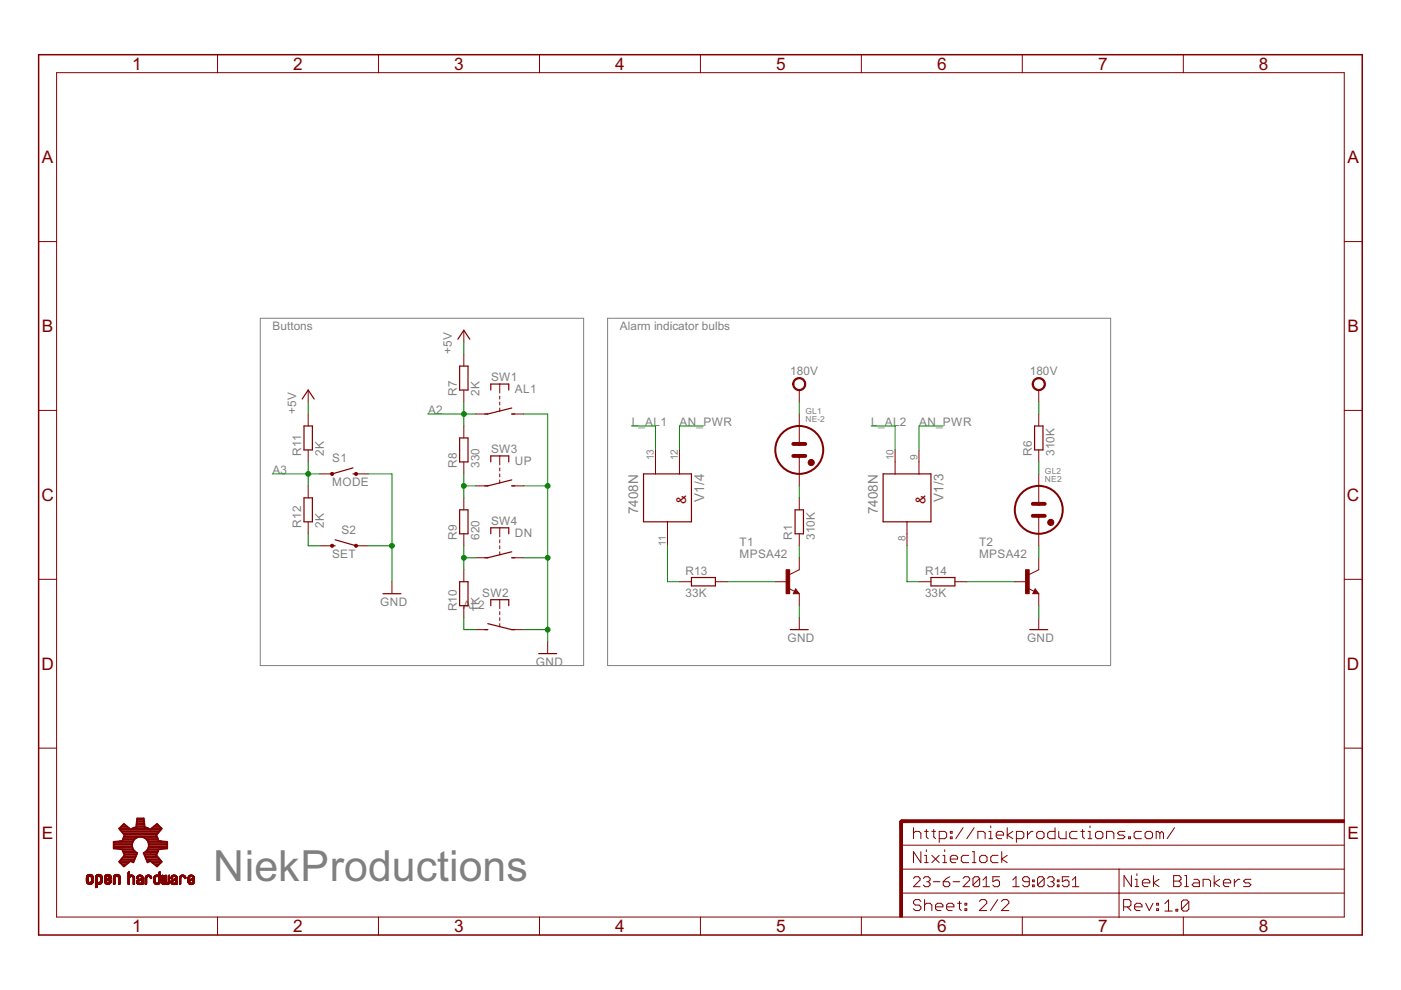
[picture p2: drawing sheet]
<svg xmlns="http://www.w3.org/2000/svg" width="297mm" height="210mm" viewBox="0 0 297 210" stroke-linecap="round" stroke-linejoin="round" font-family="sans-serif">
<path d="M55.2 67.5h68.5v73.6h-68.5zM128.8 67.5h106.7v73.6h-106.7z" fill="none" stroke="#808080" stroke-width=".21"/>
<g fill="none" stroke="#800000" stroke-width=".25">
<path d="M97.1 71.9l1.2-1.9 1.3 1.9M97.5 77.6h1.7v5.1h-1.7zM64.1 84.6l1.2-1.9 1.3 1.9M64.5 90.3h1.7v5.1h-1.7zM74.8 99.2l-4.4 1.3M97.5 92.9h1.7v5h-1.7zM104.1 82.7v-1.3h3.8v1.3M104.1 97.9v-1.2h3.8v1.2M108.5 86.5l-5.1 1.3h-.6M108.5 87.8h.6M219.4 90.3h1.7v5.1h-1.7zM64.5 105.6h1.7v5h-1.7z"/>
<path d="M70.4 115.7h.7M71.1 114.4l4.4 1.3M74.8 100.5h.7M97.5 108.1h1.7v5.1h-1.7zM104.1 113.2v-1.3h3.8v1.3M108.5 101.7l-5.1 1.3h-.6M108.5 103h.6M108.5 117l-5.1 1.3h-.6M108.5 118.3h.6M136.4 100.5h10.2v10.1h-10.2zM168.6 108.1h1.7v5.1h-1.7zM187.2 100.5h10.2v10.1h-10.2z"/>
<path d="M81.2 125.9h3.8M97.5 123.3h1.7v5.1h-1.7zM102.8 133.5h.6M103.4 132.2l5.1 1.3h.6M104.1 128.4v-1.3h3.8v1.3M114.2 138.6h3.8M146.6 122.4h5.1v1.8h-5.1zM167.6 133.5h3.8M168.7 125.4l.1 .2h-.4l.3-.5 .5 .7h-.8M197.4 122.4h5.1v1.8h-5.1zM218.3 133.5h3.8M219.5 125.4l.1 .2h-.4l.3-.5 .5 .7h-.8"/>
</g>
<g fill="#800000" stroke="#800000" stroke-width=".21">
<path d="M70.2 100.2h.5v.5h-.5z" fill-rule="evenodd"/>
<path d="M70.2 115.5h.5v.5h-.5z" fill-rule="evenodd"/>
<path d="M168.4 80.5a1.4 1.4 0 0 1 2.3 .2 1.4 1.4 0 0 1-.9 2.1 1.4 1.4 0 0 1-1.7-1.4h.2a1.14 1.14 0 0 1 1.7-.9 1.14 1.14 0 0 1 .1 1.9 1.14 1.14 0 0 1-1.8-.7v-.3h-.2z" fill-rule="evenodd"/>
<path d="M219.2 80.5a1.4 1.4 0 0 1 2.2 .2 1.4 1.4 0 0 1-.8 2.1 1.4 1.4 0 0 1-1.8-1.4h.3a1.15 1.15 0 0 1 1.6-1 1.15 1.15 0 0 1 .3 1.9 1.15 1.15 0 0 1-1.9-.6v-.3h-.3z" fill-rule="evenodd"/>
<circle cx="75.5" cy="100.5" r=".32"/>
<circle cx="75.5" cy="115.7" r=".33"/>
<circle cx="172" cy="98.1" r=".66"/>
<circle cx="222.8" cy="110.8" r=".66"/>
</g>
<g fill="none" stroke="#800000" stroke-width=".21">
<path d="M12 15.4h273v179h-273zM46.1 11.6v3.8M80.2 11.6v3.8M114.4 11.6v3.8M148.5 11.6v3.8M182.6 11.6v3.8M216.7 11.6v3.8M250.9 11.6v3.8M8.2 51.2h3.8M285 51.2h3.8M98.3 70v2.6M98.3 75.1v2.5"/>
<path d="M8.2 87h3.8M65.3 82.7v2.5M65.3 87.8v2.5M65.3 95.4v2.5M98.3 82.7v2.5M98.3 90.3v2.6M98.3 97.9v2.6M100.9 87.8h2.5M106 81.4v1.9M106 84v.6M106 85.2v.7M106 86.5v.6"/>
<path d="M106 96.7v1.9M106 99.2v.6M108.5 87.8h2.5M139 95.4v5.1M144.1 95.4v5.1M169.5 82.7v2.5M169.5 87.8v6.3M169.5 96.7v6.3M189.8 95.4v5.1M194.8 95.4v5.1M220.2 82.7v2.5M220.2 87.8v2.5"/>
<path d="M220.2 95.4v2.5M285 87h3.8M65.3 103v2.6M65.3 110.6v2.6M67.9 100.5h2.5M67.9 115.7h2.5M75.5 100.5h2.5M75.5 115.7h2.5M98.3 105.6v2.5M98.3 113.2v2.5M100.9 103h2.5M100.9 118.3h2.5"/>
<path d="M106 100.5v.6M106 101.7v.7M106 111.9v1.9M106 114.4v.7M106 115.7v.7M106 117v.6M108.5 103h2.5M108.5 118.3h2.5M141.5 110.6v5.1M169.5 105.6v2.5M169.5 113.2v2.5M169.5 118.3v2.5l-2.1 1"/>
<path d="M192.3 110.6v5.1M220.2 100.5v6.3M220.2 109.4v6.3M220.2 118.3v2.5l-2 1M8.2 122.8h3.8M83.1 123.3v2.6M98.3 120.8v2.5M98.3 128.4v2.6M100.9 133.5h2.5M106 127.1v2M106 129.7v.6M106 131v.6"/>
<path d="M106 132.2v.7M108.5 133.5h2.5M116.1 136v2.6M144.1 123.3h2.5M151.7 123.3h2.5M164.4 123.3h2.5M167.2 124.8l1.2 .6M168.7 124.9l.8 1h-1.3zM169.5 125.9v2.5M169.5 131v2.5M194.8 123.3h2.6M202.5 123.3h2.5"/>
<path d="M215.2 123.3h2.5M218 124.8l1.2 .6M219.5 124.9l.7 1h-1.2zM220.2 125.9v2.5M220.2 131v2.5M285 122.8h3.8M8.2 158.6h3.8M285 158.6h3.8M191.1 179.2h93.9M193.7 175.5v2.3M193.7 176.7l.4-.4h.8l.3 .4v1.1M196 176.3h.8"/>
<path d="M196.4 175.9v1.5l.4 .4M197.6 176.3h.8M198 175.9v1.5l.4 .4M199.1 177.8h1.2l.4-.4v-.7l-.4-.4h-1.2v2.3M201.5 176.3h.4v.4h-.4zM201.5 177.4h.4v.4h-.4zM204.2 175.5l-1.6 2.3M206.5 175.5l-1.5 2.3M207.3 177.8v-1.5h1.2l.4 .4v1.1M209.7 176.3h.4v1.5M209.7 177.8h.7M210.1 175.1v.4"/>
<path d="M211.2 177.1h1.6v-.4l-.4-.4h-.8l-.4 .4v.7l.4 .4h.8M213.6 175.5v2.3M214.7 176.3l-1.1 .8 1.1 .7M215.5 177.8h1.2l.4-.4v-.7l-.4-.4h-1.2v2.3M217.8 176.3v1.5M219 176.3h-.4l-.8 .8M220.2 176.3h.8l.4 .4v.7l-.4 .4h-.8l-.4-.4v-.7zM223.7 175.5v2.3h-1.2l-.4-.4v-.7l.4-.4h1.2M224.5 176.3v1.1l.4 .4h1.1v-1.5M228.4 176.3h-1.2l-.4 .4v.7l.4 .4h1.2M229.2 176.3h.7M229.5 175.9v1.5l.4 .4"/>
<path d="M230.7 176.3h.4v1.5M230.7 177.8h.8M231.1 175.1v.4M232.3 176.7l.4-.4h.7l.4 .4v.7l-.4 .4h-.7l-.4-.4zM234.6 177.8v-1.5h1.2l.4 .4v1.1M238.5 176.3h-1.2l-.4 .4 .4 .4h.8l.4 .3-.4 .4h-1.2M239.3 177.4h.4v.4h-.4zM242 176.3h-1.2l-.3 .4v.7l.3 .4h1.2M242.8 176.7l.4-.4h.7l.4 .4v.7l-.4 .4h-.7l-.4-.4zM245.9 176.7l-.4-.4h-.4v1.5M245.9 176.7v1.1M245.9 176.7l.4-.4 .4 .4v1.1"/>
<path d="M249 175.5l-1.5 2.3M18.3 186.6h.4M18.3 186.4h.4M18.3 186.8l.4 .1M18.3 186.8h.4M18.3 186.7h.4M18.3 186.5h.4M18.3 186.3h.4M18.3 186.2h.4M18.3 186.1h.4M18.3 186.9h.4M18.4 186.9h.4"/>
<path d="M18.4 187l.5 .1M18.4 187h.4M18.4 185.9h.4M18.4 187.1h.5M18.4 187.1h1.3M18.4 185.7h1.3M18.4 185.7h1.2M18.5 187.2h1.1M18.5 185.6h1.1M18.5 187.3h1.1M18.6 185.5h.9M18.7 187.4h.7"/>
<path d="M18.7 185.5h.7M18.7 187.5h.7M18.7 186l-.4 .1M18.8 186h-.5M18.8 185.4h.5M18.8 185.9h-.4M18.9 185.8h-.5M18.9 187.5h.3M19.2 187.1h.5M19.2 185.8h.5M19.3 185.9h.5M19.3 187h.5"/>
<path d="M19.4 186.9h.4M19.4 186h.4M19.4 186.6h.4M19.4 186.4h.4M19.4 186.8h.4M19.4 186.7h.4M19.4 186.5h.4M19.4 186.3h.4M19.4 186.2h.4M19.4 186.1h.4M19.5 187.3l-.9 .1M19.7 187.2h-1.3"/>
<path d="M19.7 185.8h-1.3M19.8 187h-.5M20.2 188h.4M20.2 186.9l.5 .1M20.2 186.6h.4M20.2 187.6h.4M20.2 186.4h.4M20.2 187.9h.4M20.2 186.8l.4 .1M20.2 188.2h.3M20.2 187.8h.4M20.2 187.7h.4"/>
<path d="M20.2 187.5h.4M20.2 187.1h1.4M20.2 187.1h.6M20.2 187l.6 .1M20.2 187h.5M20.2 186.9h.4M20.2 186.8h.4M20.2 186.7h.4M20.2 186.5h.4M20.2 186.3h.4M20.2 186.2h.4M20.2 186.1h.4"/>
<path d="M20.3 188.2h.1M20.3 185.8h1.3M20.3 185.7h1.3M20.4 185.7h1.1M20.4 185.6h1.1M20.5 185.5h.9M20.6 188.1h-.4M20.6 185.5h.7M20.6 188l-.4 .1M20.6 186l-.4 .1M20.7 186h-.5M20.7 185.9h-.4"/>
<path d="M20.8 185.9h-.5M20.8 185.4h.4M20.8 185.8h-.5M20.8 187.5h.3M21.1 187.1h.5M21.1 185.8h.6M21.1 187.1h.6M21.2 185.9h.5M21.3 186h.4M21.3 186.8h.4M21.3 187.5h-1.1M21.3 186.9h.4"/>
<path d="M21.3 186.1h.4M21.3 186.6h.4M21.3 186.4h.4M21.3 186.7h.4M21.3 186.5h.4M21.3 186.3h.4M21.3 186.2h.4M21.4 187.4h-1.2M21.5 187.3l-1.3 .1M21.5 187.3h-1.3M21.5 187.2l-1.3 .1M21.6 187.2h-1.4"/>
<path d="M21.7 187h-.5M21.7 186.9l-.4 .1M22.2 186.9l.4 .1M22.2 186.6h.9M22.2 187l.5 .1M22.2 187h.4M22.2 186.9h.4M22.2 186.3h.3M22.2 186.2h.3M22.2 186h.4M22.2 185.9h.4M22.2 187.1h.6"/>
<path d="M22.2 187.1h1.3M22.2 185.8h1.4M22.2 187.2h1.3M22.2 185.7h1.3M22.3 185.7h1.2M22.3 187.2h1.2M22.3 185.6h1.1M22.4 187.3h1M22.4 185.6h1M22.4 187.3h.9M22.4 185.5h.9M22.5 187.4h.8"/>
<path d="M22.5 185.5h.8M22.5 186.1l-.3 .1M22.5 187.5h.7M22.5 186.1h-.3M22.6 186.8h-.4M22.6 186l-.4 .1M22.6 186.3h1M22.7 185.9h-.5M22.7 185.4h.4M22.7 187.5h.3M22.7 186.7l-.5 .1M22.7 185.8h-.5"/>
<path d="M22.8 186.3h.8M22.9 186.7h-.7M22.9 186.2h.7M23 187.1h.5M23 186.6h-.8M23 186.2h.6M23 185.8h.6M23.1 185.9h.5M23.1 186.1h.5M23.1 187h.5M23.2 186.9h.4M23.2 186h.4"/>
<path d="M23.2 186.8h.4M23.2 186.7h.4M23.2 186.5h-1M23.3 186.7h.3M23.3 186.5h-1.1M23.4 186.6h.2M23.5 186.4h-1.3M23.6 186.4h-1.4M23.6 187l-.5 .1M24 186.9h.4M24 186.6h.4M24 186.4h.4"/>
<path d="M24 187.2h.4M24 186.8h.4M24 187.3h.4M24 187.1h.4M24 187h.4M24 186.7h.4M24 186.5h.4M24 186.3h.4M24 186.2h.4M24 186.1h.4M24.1 187.5h.2M24.1 185.9h.4"/>
<path d="M24.1 185.8h1.4M24.2 185.7h1.2M24.2 185.6h1.1M24.3 185.6h1M24.3 185.5h.9M24.4 187.4h-.4M24.4 185.5h.8M24.4 187.3l-.4 .1M24.5 186h-.4M24.6 185.9h-.5M24.6 185.4h.4M24.6 185.8h-.5"/>
<path d="M25 185.8h.5M25 185.9h.5M25.1 185.9h.4M25.1 186h.4M25.1 186.9h.4M25.1 186.6h.4M25.1 186.4h.4M25.1 187.2h.4M25.1 186.8h.4M25.1 187.3h.4M25.1 187.1h.4M25.1 187h.4"/>
<path d="M25.1 186.7h.4M25.1 186.5h.4M25.1 186.3h.4M25.1 186.2h.4M25.1 186.1h.4M25.4 187.5h-.3M25.4 187.4h-.3M25.5 187.3l-.4 .1M27.2 186.9h.3M27.2 186.6h.3M27.2 186.4h.3M27.2 187.2h.3"/>
<path d="M27.2 185.7h1.1M27.2 186.8h.3M27.2 187.5h.1M27.2 187.3h.3M27.2 187.1h.3M27.2 187h.3M27.2 186.7h.3M27.2 186.5h.3M27.2 186.3h.3M27.2 186.2h.3M27.2 186.1h.3M27.2 186h.3"/>
<path d="M27.2 185.8h1.2M27.2 185.7h1.2M27.2 185.6h1M27.2 185.5l.3 .1M27.2 185.5h.3M27.2 185.4h.3M27.2 185.3h.3M27.2 185.2h.3M27.2 185.1h.3M27.2 185h.3M27.3 184.9h.2M27.4 184.8h.1"/>
<path d="M27.4 187.5h-.2M27.5 187.4h-.3M27.5 186.1h-.3M27.6 186h-.4M27.6 185.9h-.4M27.6 185.6h.6M27.7 185.9h-.5M27.8 185.8h-.6M27.8 185.5h.1M27.9 185.8h.5M28 185.9h.5M28.1 185.9h.4"/>
<path d="M28.2 186h.3M28.2 186.1h.3M28.3 186.9h.2M28.3 186.6h.2M28.3 186.4h.2M28.3 187.2h.2M28.3 186.8h.2M28.3 187.5h.1M28.3 187.4h.2M28.3 187.3h.2M28.3 187.1h.2M28.3 187h.2"/>
<path d="M28.3 186.7h.2M28.3 186.5h.2M28.3 186.3h.2M28.3 186.2h.2M28.3 186.1h.2M28.5 187.5h-.2M28.5 187.3l-.2 .1M29 187.1h.3M29 187l.3 .1M29 187h.3M29 186.3h.2M29 186.2h.3"/>
<path d="M29 187.1l.4 .1M29 187.2h.4M29 187.2l.8 .1M29.1 187.3h.7M29.1 187.3l.8 .1M29.1 185.8h1.1M29.2 187.4h.7M29.2 185.7h1M29.2 187.5h.7M29.2 185.7h.9M29.3 186.2h-.3M29.3 186.5h1.1"/>
<path d="M29.3 186.1h-.3M29.3 185.6h.8M29.3 186.9l-.3 .1M29.3 186.9h-.3M29.3 186l-.3 .1M29.4 187.5h.4M29.4 186h-.4M29.4 185.6h.6M29.4 186.8l-.4 .1M29.4 185.9h-.4M29.4 186.5h1M29.5 185.9h-.4"/>
<path d="M29.5 187.6h.1M29.5 186.8h-.5M29.5 186.4h.9M29.6 187.5v.1M29.6 185.8h-.5M29.6 187.6h.1M29.6 185.5h.1M29.6 186.7l-.6 .1M29.7 186.4h.7M29.7 185.8h.5M29.8 186.7h-.7M29.8 186.3h.6"/>
<path d="M29.8 185.9h.5M29.9 186.6h-.8M29.9 185.9h.4M30 186.3h.4M30 186h.3M30 186.2h.4M30 186h.4M30 186.6h.4M30 186.1h.4M30.1 186.9h.3M30.1 187.2h.3M30.1 186.8h.3"/>
<path d="M30.1 187.5h.1M30.1 187.4h.3M30.1 187.3h.3M30.1 187.1h.3M30.1 187h.3M30.1 186.7h.3M30.1 186.1h.3M30.3 187.5h-.2M30.4 186.6h-1.2M30.8 186.9h.3M30.8 186.6h.3M30.8 186.4h.3"/>
<path d="M30.8 187.2h.3M30.8 186.8h.3M30.8 187.5h.1M30.8 187.3h.3M30.8 187.1h.3M30.8 187h.3M30.8 186.7h.3M30.8 186.5h.3M30.8 186.3h.3M30.8 186.2h.3M30.8 186.1h.3M30.9 185.9h.3"/>
<path d="M30.9 185.8h1.1M31 185.7h1M31 185.7h.9M31.1 187.5h-.3M31.1 187.4h-.3M31.1 187.3l-.3 .1M31.1 185.6h.8M31.1 186.1l-.3 .1M31.1 186l-.3 .1M31.2 186h-.4M31.2 185.6h.6M31.3 185.9h-.4"/>
<path d="M31.4 185.5h.1M31.4 185.8h-.5M31.6 185.8h.5M31.6 185.9h.5M31.7 185.9h.4M31.8 186h.3M31.8 186l.4 .1M31.8 186.1h.4M31.9 186.1h.3M31.9 186.3h.1M32.1 186.2l-.2 .1M32.2 186.2h-.3"/>
<path d="M32.6 186.9h.3M32.6 186.6h.3M32.6 186.4h.3M32.6 186.8h.3M32.6 186.7h.3M32.6 186.5h.3M32.6 186.3h.3M32.6 186.2h.3M32.6 186.1h.3M32.6 187h.3M32.6 187.1h.4M32.6 187l.4 .1"/>
<path d="M32.7 187.1l.4 .1M32.7 187.2h.4M32.7 187.2h1.2M32.7 187.3h1.1M32.7 185.8h1.3M32.8 187.3h1M32.8 185.7h1.2M32.9 185.7h1.1M32.9 187.4h.8M32.9 187.5h.8M32.9 186.1h-.3M32.9 185.6h1.1"/>
<path d="M33 186l-.4 .1M33 186h-.4M33 185.6h.6M33 187.5h.5M33 185.9h-.3M33.1 185.9h-.4M33.2 187.5v.1M33.2 185.8h-.5M33.2 185.5h.1M33.3 187.5v.1M33.3 187.6h.1M33.4 185.8h.6"/>
<path d="M33.5 185.9h.5M33.6 187.1h.3M33.6 186h.4M33.7 187h.3M33.7 186h.3M33.7 185.6h.3M33.7 186.9h.3M33.7 186.6h.3M33.7 186.4h.3M33.7 186.8h.3M33.7 186.7h.3M33.7 186.5h.3"/>
<path d="M33.7 186.3h.3M33.7 186.2h.3M33.7 186.1h.3M33.7 185.5h.3M33.7 185.4h.3M33.7 185.3h.3M33.7 185.2h.3M33.7 185.1h.3M33.7 185h.3M33.8 184.9h.2M33.9 184.8h.1M33.9 187.2h-.4"/>
<path d="M33.9 187.1l-.4 .1M34 187l-.4 .1M34.2 185.9h.3M34.2 186.9h.3M34.2 186.6h.3M34.2 186.4h.3M34.2 185.7h.3M34.2 186.8h.3M34.2 187l.4 .1M34.2 187h.3M34.2 186.7h.3M34.2 186.5h.3"/>
<path d="M34.2 186.3h.3M34.2 186.2h.3M34.2 186.1h.3M34.2 186h.3M34.2 185.8h.3M34.3 187.2h.3M34.3 187.1l.3 .1M34.3 187.1h.3M34.3 187.2h1.6M34.3 185.6h.2M34.3 187.3h1.6M34.4 187.4h1.4"/>
<path d="M34.4 185.6h.1M34.4 187.5h1.4M34.5 187.5h.5M34.7 187.6h.1M34.8 187.5v.1M34.9 187.2h.4M34.9 186.9h.3M34.9 186.6h.3M34.9 186.8h.3M34.9 187.1h.4M34.9 187h.4M34.9 187h.3"/>
<path d="M34.9 186.7h.3M34.9 186.5h.3M35 185.9h.2M35 186.4h.2M35 185.7h.2M35 186.3h.2M35 186.2h.2M35 186.1h.2M35 186h.2M35 185.8h.2M35 185.6h.2M35.1 185.6h.1"/>
<path d="M35.2 187.5h.5M35.5 187.6h.1M35.6 187.2h.3M35.6 187.1h.3M35.6 187h.3M35.7 185.9h.2M35.7 186.9h.2M35.7 186.6h.2M35.7 186.4h.2M35.7 185.7h.2M35.7 186.8h.2M35.7 187h.2"/>
<path d="M35.7 186.7h.2M35.7 186.5h.2M35.7 186.3h.2M35.7 186.2h.2M35.7 186.1h.2M35.7 186h.2M35.7 185.8h.2M35.7 185.6h.2M35.8 185.6h.1M35.9 187.3l-1.5 .1M36.2 186.9h.4M36.2 187.1h.4"/>
<path d="M36.2 187h.3M36.2 187.1l.4 .1M36.2 186.1h.3M36.3 187.2h.4M36.3 187.2l.8 .1M36.3 187.3h.8M36.4 187.3l.7 .1M36.4 185.8h1.1M36.4 185.7h1M36.4 187.4h.7M36.4 186.3h-.2M36.5 185.7h.9"/>
<path d="M36.5 187.5h.6M36.5 186.2l-.3 .1M36.5 186.2h-.3M36.6 186.5h1M36.6 186l-.3 .1M36.6 185.6h.7M36.6 187.5h.5M36.6 186.9h-.4M36.6 186h-.3M36.6 185.6h.6M36.6 186.8l-.4 .1M36.7 186.5h.9"/>
<path d="M36.7 185.9h-.4M36.7 186.8h-.4M36.8 186.4h.8M36.8 187.6h.1M36.9 185.8h-.6M36.9 186.7l-.6 .1M36.9 185.5h.1M36.9 186.4h.7M37 185.8h.5M37 186.7h-.7M37 186.3h.6M37.1 185.9h.4"/>
<path d="M37.2 185.9h.3M37.2 186.6h-.8M37.2 186.2h.4M37.2 186h.4M37.3 186h.3M37.3 186.2h.3M37.3 186.6h.3M37.3 186.1h.3M37.3 186.9h.3M37.3 187.2h.3M37.3 186.8h.3M37.3 187.5h.1"/>
<path d="M37.3 187.4h.3M37.3 187.3h.3M37.3 187.1h.3M37.3 187h.3M37.3 186.7h.3M37.5 187.5h-.2M37.6 186.6h-1.1M38.1 186.9h.2M38.1 186.6h.2M38.1 186.4h.2M38.1 187.2h.2M38.1 186.8h.2"/>
<path d="M38.1 187.5h.1M38.1 187.4h.2M38.1 187.3h.2M38.1 187.1h.2M38.1 187h.2M38.1 186.7h.2M38.1 186.5h.2M38.1 186.3h.2M38.1 186.2h.2M38.1 186h.3M38.2 185.8h1.1M38.2 185.7h1"/>
<path d="M38.3 185.7h.9M38.3 187.5h-.2M38.3 186.1l-.2 .1M38.3 185.6h.8M38.4 186.1h-.3M38.4 186l-.3 .1M38.4 185.6h.6M38.5 185.9h-.4M38.6 185.9h-.5M38.7 185.8h-.6M38.7 185.5h.1M38.8 185.8h.5"/>
<path d="M38.9 185.9h.4M39 185.9h.3M39 186h.4M39.1 186l.3 .1M39.1 186.1h.3M39.1 186.3h.2M39.3 186.2l-.2 .1M39.4 186.2h-.3M39.9 186.9h.3M39.9 186.4h.3M39.9 187l.3 .1M39.9 187h.3"/>
<path d="M39.9 186.5h1.1M39.9 186.5h.3M39.9 186.3h.3M39.9 186.2h.3M39.9 186.1h.3M39.9 186h.3M39.9 187.1h.3M39.9 187.1l.4 .1M39.9 187.2h.5M40 187.2l1.1 .1M40 185.8h1.1M40 187.3h1.1"/>
<path d="M40 187.3h1M40 185.7h1M40.1 185.7h.9M40.1 187.4h.8M40.2 187.5h.7M40.2 185.6h.7M40.2 186.9h-.3M40.2 186.1h-.3M40.2 186.8l-.3 .1M40.2 186h-.3M40.2 185.6h.6M40.3 187.5h.5"/>
<path d="M40.3 185.9h-.4M40.3 186.8h-.4M40.4 185.9h-.5M40.5 186.7l-.6 .1M40.5 185.8h-.5M40.5 185.5h.1M40.5 187.5l-.1 .1M40.5 187.6h.1M40.6 186.7h-.7M40.6 185.8h.5M40.7 185.9h.5M40.7 186.6h-.8"/>
<path d="M40.8 186.3h.4M40.8 185.9h.4M40.8 186.6h-.9M40.8 186.2h.4M40.9 187.1h.3M40.9 186h.3M40.9 187h.3M40.9 186.1h.3M40.9 186.9h.3M40.9 186.1l.3 .1M41 186.8h.2M41 186.5h-.7"/>
<path d="M41.1 186.8h.1M41.1 187.2h-.4M41.2 186.4h-.8M41.2 187.1l-.4 .1M41.2 186.4h-.7M41.2 186.9h-.3M41.2 186.3h-.6M46.1 194.4v3.8M80.2 194.4v3.8M114.4 194.4v3.8M148.5 194.4v3.8M182.6 194.4v3.8"/>
<path d="M191.1 189.4h93.9M191.1 184.3h93.9M193.7 186.2l.3-.3h.7l.4 .3v.4l-1.4 1.4h1.4M195.2 180.6v2.3l-1.5-2.3v2.3M195.2 191.1l-.3-.4h-.8l-.4 .4v.4l.4 .4h.8l.3 .4v.4l-.3 .4h-.8l-.4-.4M195.8 186.2l.3-.3h.7l.4 .3v.4l-.4 .3M196 181.4h.4v1.5M196 182.9h.8M196 191.9l.4-.4h.8l.4 .4v1.2M196 190.7v2.4M196.4 180.2v.4M196.5 186.9h.3"/>
<path d="M196.8 186.9l.4 .4v.3l-.4 .4h-.7l-.3-.4M197.6 181.4l1.5 1.5M197.9 186.9h1.4M198.4 192.3h1.5v-.4l-.4-.4h-.7l-.4 .4v.8l.4 .4h.7M199.1 181.4l-1.5 1.5M199.9 181.4h.4v1.5M199.9 182.9h.8M200 186.9h1l.4 .4v.3l-.4 .4h-.7l-.3-.4zM200.3 180.2v.4M200.7 192.3h1.5v-.4l-.3-.4h-.8l-.4 .4v.8l.4 .4h.8M201.4 185.9l-.7 .3-.7 .7M201.5 182.1h1.5v-.4l-.4-.3h-.7l-.4 .3v.8l.4 .4h.7"/>
<path d="M202.1 186.9h1.4M203 191.5h.8M203.4 191.1v1.6l.4 .4M204.2 186.2l.3-.3h.8l.3 .3v.4l-1.4 1.4h1.4M204.6 192.7h.4v.4h-.4zM204.6 191.5h.4v.4h-.4zM205.4 181.4h-1.2l-.4 .3v.8l.4 .4h1.2M206.1 182.9h.8M206.1 180.6h.4v2.3M207.6 191.1l.4-.4h.8l.4 .4v.4l-1.6 1.6h1.6M207.7 181.7l.4-.3h.8l.4 .3v.8l-.4 .4h-.8l-.4-.4zM207.7 186.2v1.4l-.4 .4h-.6l-.4-.4"/>
<path d="M207.7 186.2l-.4-.3h-.6l-.4 .3v1.4M207.7 186.2l-1.4 1.4M208.4 188h1.4M208.4 186.6l.7-.7v2.1M211.5 190.7l-1.5 2.4M211.6 181.4h-1.2l-.3 .3v.8l.3 .4h1.2M211.9 185.9h-1.4v1l.7-.3h.4l.3 .3v.7l-.3 .4h-.7l-.4-.4M212.3 191.1l.4-.4h.8l.4 .4v.4l-1.6 1.6h1.6M212.4 180.6v2.3M213.6 181.4l-1.2 .7 1.2 .8M214.7 188h1.4M214.7 186.6l.7-.7v2.1"/>
<path d="M216.7 194.4v3.8M218.2 186.9h-1l-.4-.3v-.4l.4-.3h.7l.3 .3v1.4l-.3 .4h-.7l-.4-.4M218.9 187.6h.4v.4h-.4zM218.9 186.6h.4v.3h-.4zM221.4 186.2v1.4l-.4 .4h-.7l-.3-.4M221.4 186.2l-.4-.3h-.7l-.3 .3v1.4M221.4 186.2l-1.4 1.4M222.1 186.2l.3-.3h.7l.4 .3v.4l-.4 .3M222.8 186.9h.3M223.1 186.9l.4 .4v.3l-.4 .4h-.7l-.3-.4M224.2 187.6h.3v.4h-.3zM224.2 186.6h.3v.3h-.3z"/>
<path d="M226.7 185.9h-1.5v1l.7-.3h.4l.4 .3v.7l-.4 .4h-.7l-.4-.4M227.4 188h1.3M227.4 186.6l.6-.7v2.1M237.3 184.3v10.2M238.2 192.3h1.2l.4-.4v-.8l-.4-.4h-1.2v2.4M239 192.3l.8 .8M239.9 185.7v2.3l-1.6-2.3v2.3M240.6 192.3h1.5v-.4l-.4-.4h-.7l-.4 .4v.8l.4 .4h.7M240.7 186.4h.3v1.6M240.7 188h.7M241 185.3v.4M242.2 187.2h1.6v-.4l-.4-.4h-.8l-.4 .4v.8l.4 .4h.8"/>
<path d="M242.9 191.5l.8 1.6 .8-1.6M244.6 185.7v2.3M245.2 192.7h.4v.4h-.4zM245.2 191.5h.4v.4h-.4zM245.7 186.4l-1.1 .8 1.1 .8M247 191.6l.8-.8v2.4M247 193.2h1.5M248.8 185.7h1.2l.4 .3v.4l-.4 .4 .4 .4v.4l-.4 .4h-1.2zM248.8 186.8h1.2M249.3 192.8h.4v.4h-.4zM250.9 194.4v3.8M251.2 188h.8"/>
<path d="M251.2 185.7h.4v2.3M252.1 191.2v1.6l-.4 .4h-.8l-.4-.4M252.1 191.2l-.4-.4h-.8l-.4 .4v1.6M252.1 191.2l-1.6 1.6M253.1 186.4h.8l.4 .4v1.2h-1.2l-.3-.4 .3-.4h1.2M255.1 188v-1.6h1.1l.4 .4v1.2M257.4 185.7v2.3M258.6 186.4l-1.2 .8 1.2 .8M259.4 187.2h1.5v-.4l-.4-.4h-.7l-.4 .4v.8l.4 .4h.7M261.7 186.4v1.6M262.9 186.4h-.4l-.8 .8M265.2 186.4h-1.1l-.4 .4 .4 .4h.7l.4 .4-.4 .4h-1.1"/>
</g>
<path d="M168.2 94.1h2.5M168.2 96.7h2.5M219 106.8h2.5M219 109.4h2.5" fill="none" stroke="#800000" stroke-width=".83"/>
<g fill="none" stroke="#800000" stroke-width=".42">
<circle cx="169.5" cy="95.4" r="5.1"/>
<circle cx="220.2" cy="108.1" r="5.1"/>
</g>
<g fill="#800000" stroke="#800000" stroke-width=".21">
<path d="M166.7 120.8h.7v5.1h-.7z"/>
<path d="M217.4 120.8h.8v5.1h-.8z"/>
<path d="M190.8 174.1h.5v20.3h-.5z"/>
<path d="M191 173.8h94v.6h-94z"/>
</g>
<path d="M192.3 174.1h-1.2v1.3" fill="none" stroke="#800000" stroke-width=".61"/>
<path d="M8.2 11.6h280.6v186.6h-280.6z" fill="none" stroke="#800000" stroke-width=".32"/>
<g fill="none" stroke="#800000" stroke-width=".38">
<path d="M24.1 179.8h4M24.1 179.4h3.9M24.1 179.1h3.9M24.1 178.7h4M25.4 178.4h2.8M25.4 175.6h1.9M25.5 175.9h8.6M25.7 175.2h1.2M25.8 176.3h8M26 178h2.4M26.1 176.6h7.4M26.1 174.9h.4"/>
<path d="M26.2 177.7h2.7M26.3 177.3h6.9M26.3 177h6.9M28.1 179.8l.3 .5 .7 .5-.8 2-.6-.3-1.4 1.2-1-1 1.1-1.4-.4-1.2M28.2 178.4l-.2 .8 .1 .6M28.2 178.4a1.79 1.79 0 0 1 3.2 0M28.3 175.6h3M28.9 175.2h1.7M28.9 174.9h1.7M29 174.5h1.6M29 174.2h1.5M29 173.8h1.5"/>
<path d="M30.7 177.7h2.7M31.1 178h2.4M31.4 178.4l.2 .8-.3 .9M31.4 178.4h2.8M31.5 179.8h4M31.5 178.7h4M31.5 179.4h4M31.6 179.1h3.9M32.2 175.6h2M32.6 175.2h1.2M33.1 174.9h.4M25.4 182.6h2.3"/>
<path d="M25.5 182.9h1.7M25.7 182.2h2.8M25.8 183.3h1M26 180.1l-1.9-.2v-1.4l1.9-.2 .4-1.2-1.1-1.4 1-1 1.4 1.2 1.2-.5 .2-1.9h1.4l.2 1.9 1.2 .5 1.4-1.2 1 1-1.2 1.4 .5 1.2 1.9 .2v1.4l-1.9 .2M26 181.9h2.7M26 180.1h2.3M26.1 180.5h2.4M26.2 183.6h.2M26.2 180.8h2.8M26.2 181.5h2.6M26.4 181.2h2.6M27.7 182.6h.7"/>
<path d="M30.5 180.8h2.9M30.6 181.2h2.6M30.7 181.5h2.6M30.9 181.9h2.7M31 182.2h2.9M31 180.5h2.5M31.2 182.6h.6M31.3 180.1h2.3M31.3 180.1l-.8 .7 .8 2 .6-.3 1.4 1.2 1-1-1.2-1.4 .5-1.2M31.9 182.6h2.3M32.3 182.9h1.8M32.8 183.3h.9"/>
<path d="M33.2 183.6h.2"/>
</g>
<g fill="none" stroke="#008000" stroke-width=".21">
<path d="M98.3 72.6v2.5M65.3 85.2v2.6M65.3 97.9v5.1M90.7 87.8h10.2M98.3 85.2v5.1M111 87.8h5.1v48.2M133.9 90.3h5.1v5.1M149.1 90.3h-5v5.1M169.5 85.2v2.6M184.7 90.3h5.1v5.1M199.9 90.3h-5.1v5.1M220.2 85.2v2.6"/>
<path d="M220.2 97.9v2.6M57.7 100.5h10.2M65.3 113.2v2.5h2.6M78 100.5h5.1v22.8M78 115.7h5.1M98.3 118.3h2.6M98.3 103h2.6M98.3 100.5v5.1M98.3 115.7v5.1M111 118.3h5.1M111 103h5.1M141.5 115.7v7.6h2.6"/>
<path d="M169.5 103v2.6M169.5 115.7v2.6M192.3 115.7v7.6h2.5M220.2 115.7v2.6M98.3 131v2.5h2.6M111 133.5h5.1M154.2 123.3h10.2M169.5 128.4v2.6M205 123.3h10.2M220.2 128.4v2.6"/>
</g>
<g fill="#008000" stroke="#008000" stroke-width=".21">
<circle cx="116.1" cy="118.3" r=".51"/>
<circle cx="116.1" cy="103" r=".51"/>
<circle cx="116.1" cy="133.5" r=".51"/>
<circle cx="83.1" cy="115.7" r=".51"/>
<circle cx="98.3" cy="87.8" r=".51"/>
<circle cx="98.3" cy="118.3" r=".51"/>
<circle cx="98.3" cy="103" r=".51"/>
<circle cx="65.3" cy="100.5" r=".51"/>
</g>
<text font-size="10.2" fill="#808080" x="45.2" y="186.8">NiekProductions</text>
<g font-size="4.1" fill="#800000">
<text x="28" y="14.8">1</text>
<text x="62.2" y="14.8">2</text>
<text x="96.3" y="14.8">3</text>
<text x="130.4" y="14.8">4</text>
<text x="164.5" y="14.8">5</text>
<text x="198.7" y="14.8">6</text>
<text x="232.8" y="14.8">7</text>
<text x="266.9" y="14.8">8</text>
<text x="8.9" y="34.6">A</text>
<text x="285.7" y="34.6">A</text>
<text x="8.9" y="70.4">B</text>
<text x="285.7" y="70.4">B</text>
<text x="8.8" y="106.2">C</text>
<text x="285.6" y="106.2">C</text>
<text x="8.8" y="142">D</text>
<text x="285.6" y="142">D</text>
<text x="8.9" y="177.8">E</text>
<text x="285.7" y="177.8">E</text>
<text x="28" y="197.6">1</text>
<text x="62.2" y="197.6">2</text>
<text x="96.3" y="197.6">3</text>
<text x="130.4" y="197.6">4</text>
<text x="164.5" y="197.6">5</text>
<text x="198.7" y="197.6">6</text>
<text x="232.8" y="197.6">7</text>
<text x="266.9" y="197.6">8</text>
</g>
<g font-size="3.2" fill="#800000">
<text x="145.5" y="106.8" transform="rotate(-90 145.5 106.8)">&amp;</text>
<text x="196.2" y="106.8" transform="rotate(-90 196.2 106.8)">&amp;</text>
</g>
<g font-size="3.2" fill="#808080">
<text x="149.3" y="106.4" transform="rotate(-90 149.3 106.4)">V1/4</text>
<text x="200.1" y="106.4" transform="rotate(-90 200.1 106.4)">V1/3</text>
<text x="135.3" y="109" transform="rotate(-90 135.3 109)">7408N</text>
<text x="186.1" y="109" transform="rotate(-90 186.1 109)">7408N</text>
</g>
<g font-size="2.8" fill="#808080">
<text x="57.8" y="70">Buttons</text>
<text x="131.4" y="70">Alarm indicator bulbs</text>
<text x="95.8" y="75.1" transform="rotate(-90 95.8 75.1)">+5V</text>
<text x="96.8" y="83.9" transform="rotate(-90 96.8 83.9)">R7</text>
<text x="101.6" y="84" transform="rotate(-90 101.6 84)">2K</text>
<text x="104.1" y="80.8">SW1</text>
<text x="109.2" y="83.3">AL1</text>
<text x="167.5" y="79.5">180V</text>
<text x="218.3" y="79.5">180V</text>
<text x="62.8" y="87.8" transform="rotate(-90 62.8 87.8)">+5V</text>
<text x="90.8" y="87.8">A2</text>
<text x="133.9" y="90.3">L_AL1</text>
<text x="144.1" y="90.3">AN_PWR</text>
<text x="184.7" y="90.3">L_AL2</text>
<text x="194.9" y="90.3">AN_PWR</text>
<text x="57.8" y="100.5">A3</text>
<text x="63.8" y="96.6" transform="rotate(-90 63.8 96.6)">R11</text>
<text x="68.6" y="96.7" transform="rotate(-90 68.6 96.7)">2K</text>
<text x="70.5" y="97.9">S1</text>
<text x="96.8" y="99.2" transform="rotate(-90 96.8 99.2)">R8</text>
<text x="101.6" y="99.2" transform="rotate(-90 101.6 99.2)">330</text>
<text x="104.1" y="96">SW3</text>
<text x="109.2" y="98.6">UP</text>
<text x="218.7" y="96.6" transform="rotate(-90 218.7 96.6)">R6</text>
<text x="223.5" y="96.7" transform="rotate(-90 223.5 96.7)">310K</text>
<text x="70.5" y="103">MODE</text>
<text x="63.8" y="111.9" transform="rotate(-90 63.8 111.9)">R12</text>
<text x="68.6" y="111.9" transform="rotate(-90 68.6 111.9)">2K</text>
<text x="72.4" y="113.2">S2</text>
<text x="104.1" y="111.3">SW4</text>
<text x="109.2" y="113.8">DN</text>
<text x="70.4" y="118.3">SET</text>
<text x="96.8" y="114.4" transform="rotate(-90 96.8 114.4)">R9</text>
<text x="101.6" y="114.4" transform="rotate(-90 101.6 114.4)">620</text>
<text x="156.8" y="118.3">MPSA42</text>
<text x="156.8" y="115.7">T1</text>
<text x="168" y="114.4" transform="rotate(-90 168 114.4)">R1</text>
<text x="172.8" y="114.4" transform="rotate(-90 172.8 114.4)">310K</text>
<text x="207.6" y="118.3">MPSA42</text>
<text x="207.6" y="115.7">T2</text>
<text x="145.4" y="121.8">R13</text>
<text x="196.2" y="121.8">R14</text>
<text x="80.6" y="128.4">GND</text>
<text x="96.8" y="129.6" transform="rotate(-90 96.8 129.6)">R10</text>
<text x="98.2" y="129">AL2</text>
<text x="101.6" y="129.7" transform="rotate(-90 101.6 129.7)">1K</text>
<text x="102.3" y="126.5">SW2</text>
<text x="145.3" y="126.6">33K</text>
<text x="196.1" y="126.6">33K</text>
<text x="167" y="136">GND</text>
<text x="217.7" y="136">GND</text>
<text x="113.6" y="141.1">GND</text>
</g>
<g font-size="2.4" fill="#808080">
<text x="138.6" y="97.6" transform="rotate(-90 138.6 97.6)">13</text>
<text x="143.7" y="97.6" transform="rotate(-90 143.7 97.6)">12</text>
<text x="189.4" y="97.6" transform="rotate(-90 189.4 97.6)">10</text>
<text x="194.5" y="97.6" transform="rotate(-90 194.5 97.6)">9</text>
<text x="141.2" y="115.8" transform="rotate(-90 141.2 115.8)">11</text>
<text x="192" y="114.7" transform="rotate(-90 192 114.7)">8</text>
</g>
<g font-size="2" fill="#808080">
<text x="170.8" y="89.4">NE-2</text>
<text x="170.8" y="87.8">GL1</text>
<text x="221.5" y="100.5">GL2</text>
<text x="221.5" y="102.1">NE2</text>
</g>
</svg>
